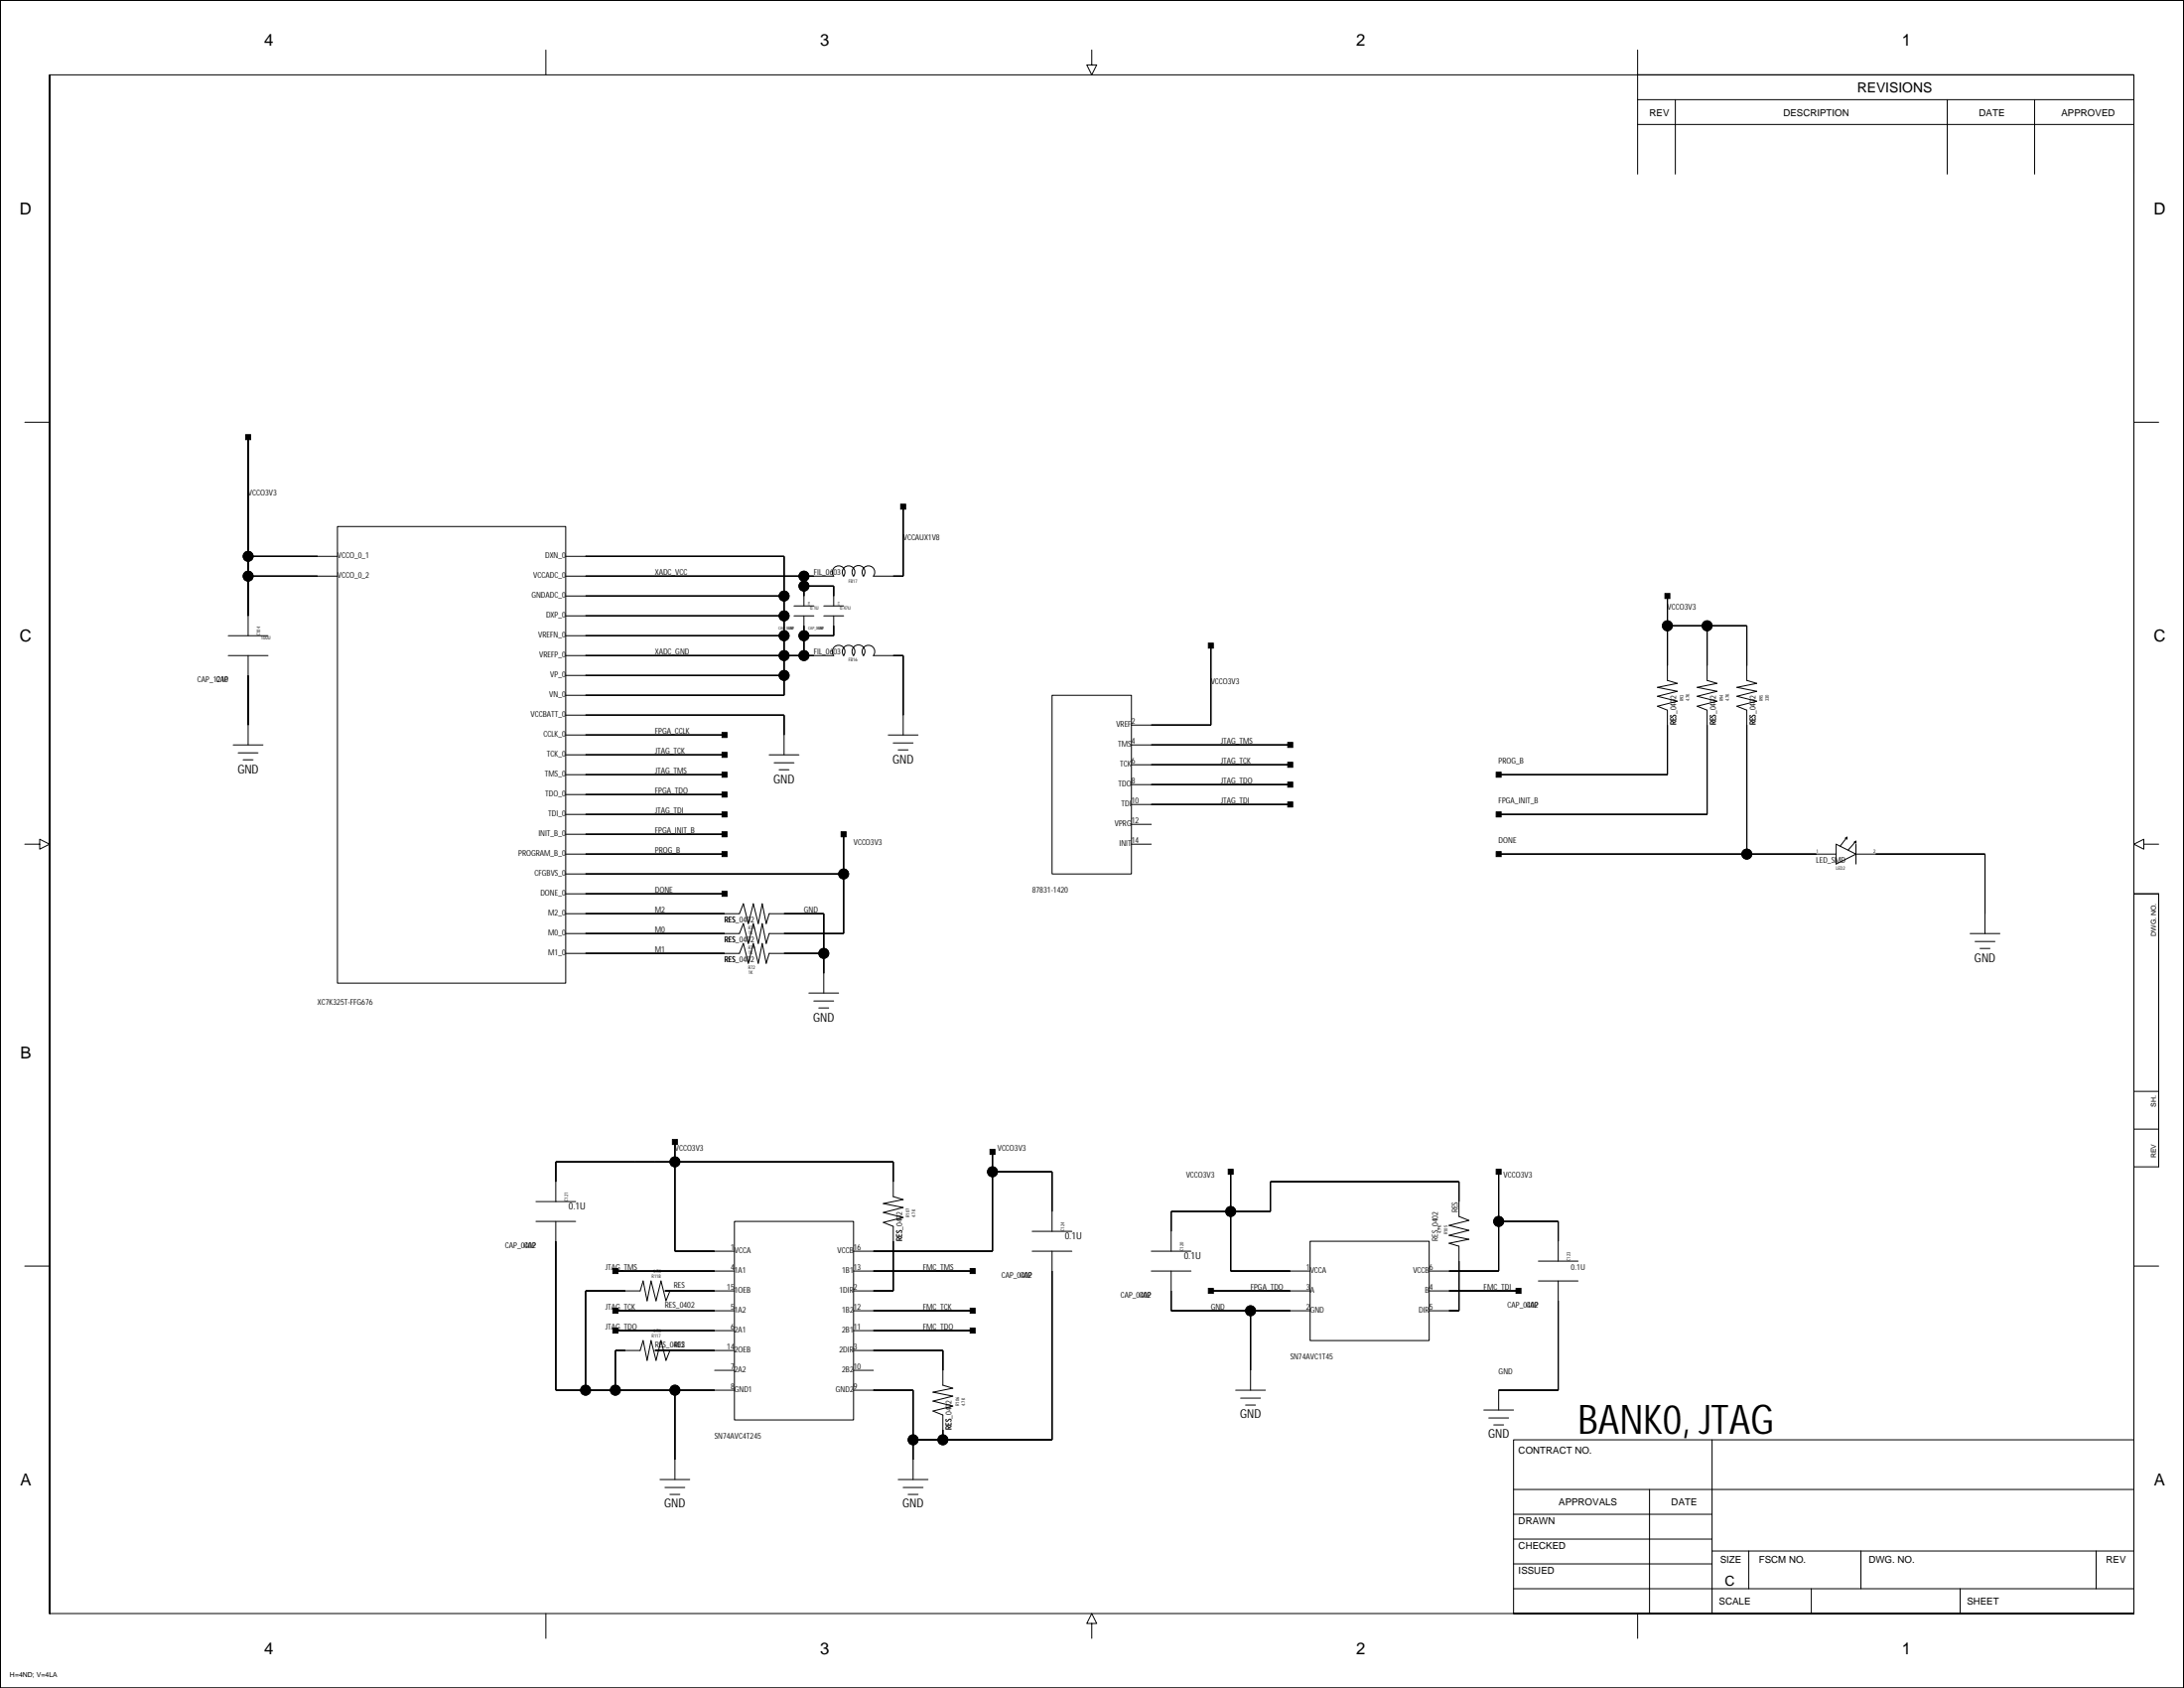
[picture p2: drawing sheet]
<svg xmlns="http://www.w3.org/2000/svg" width="559mm" height="432mm" viewBox="0 0 559 432" stroke-linecap="round" stroke-linejoin="round" font-family="sans-serif">
<g fill="none" stroke="#000" stroke-width=".25">
<path d="M0 .1h558.7v431.7h-558.7zM0 .1v431.7v-431.7h558.7v431.7h-558.7M12.7 19.1v393.7v-393.7h533.3v393.7h-533.3M139.7 12.8v6.3M279.3 12.8v3.8h-1.2l1.2 2.5 1.3-2.5h-1.3M419 19.1h127v25.4M419 12.8v31.7M419 31.8h127M419 25.5h127M428.7 25.5v19M498.2 25.5v19M520.6 25.5v19"/>
<path d="M6.3 108h6.4M63.5 111.8v50.8M546 108h6.3M86.3 134.7h58.4v116.8h-58.4zM231.1 129.6v17.8h-7.6a1.63 1.63 0 0 0-.2-2.2 1.63 1.63 0 0 0-2.2 0 1.63 1.63 0 0 0-.2 2.2 1.66 1.66 0 0 0-.1-2.3 1.66 1.66 0 0 0-2.3 0 1.66 1.66 0 0 0-.1 2.3 1.63 1.63 0 0 0-.2-2.2 1.63 1.63 0 0 0-2.2 0 1.63 1.63 0 0 0-.1 2.2 1.63 1.63 0 0 0-.2-2.2 1.63 1.63 0 0 0-2.2 0 1.63 1.63 0 0 0-.2 2.2h-68.6M63.5 142.3h22.8M63.5 147.4h22.8M144.7 142.3h55.9v35.6h-55.9M144.7 152.5h55.9M144.7 157.5h55.9M203.2 157.5h5M203.2 155h5"/>
<path d="M205.7 147.4v7.6M205.7 157.5v10.2M205.7 149.9h7.6v5.1M210.8 157.5h5.1M210.8 155h5.1M213.3 157.5v5.1h-7.6M426.6 152.5v21.5l2.6 .8-5.1 1 5.1 1-5.1 1.3 5.1 1.3-5.1 1.3 2.5 1v16.5h-43.1M58.4 162.6h10.2M58.4 167.7h10.2M63.5 167.7v22.9M144.7 167.7h68.6a1.63 1.63 0 0 1 .2-2.2 1.63 1.63 0 0 1 2.2 0 1.63 1.63 0 0 1 .2 2.2 1.63 1.63 0 0 1 .1-2.2 1.63 1.63 0 0 1 2.2 0 1.63 1.63 0 0 1 .2 2.2 1.66 1.66 0 0 1 .1-2.3 1.66 1.66 0 0 1 2.3 0 1.66 1.66 0 0 1 .1 2.3 1.63 1.63 0 0 1 .2-2.2 1.63 1.63 0 0 1 2.2 0 1.63 1.63 0 0 1 .2 2.2h7.6v20.3M144.7 162.6h55.9"/>
<path d="M144.7 172.8h55.9M269.2 177.9h20.3v45.7h-20.3zM309.8 165.2v20.3h-20.3M426.6 160.1h20.3v13.9l2.6 .8-5.1 1 5.1 1-5.1 1.3 5.1 1.3-5.1 1.3 2.5 1v36.8M436.8 160.1v13.9l2.5 .8-5.1 1 5.1 1-5.1 1.3 5.1 1.3-5.1 1.3 2.6 1v26.6h-53.3M59.7 190.6h7.6M60.9 192.6h5.1M62.2 194.4h2.6M144.7 182.9h55.9v10.2M144.7 188h40.7M144.7 193.1h40.7M144.7 198.2h40.7"/>
<path d="M196.8 193.1h7.6M198.1 195.1h5.1M199.3 196.9h2.6M227.3 188h7.6M228.5 190h5.1M229.8 191.8h2.6M289.5 190.6h40.6M289.5 195.6h40.6M6.3 215.9h3.9v1.3l2.5-1.3-2.5-1.2v1.2M144.7 203.3h40.7M144.7 208.3h40.7M144.7 213.4h40.7"/>
<path d="M144.7 218.5h40.7M215.9 213.4v25.4h-19.1l-.8 2.5-1-5-1 5-1.3-5-1.2 5-1.3-5-1 2.5h-44.5M289.5 200.7h40.6M289.5 205.8h40.6M289.5 210.9h5.1M289.5 215.9h5.1M383.5 218.5h86.3M469.8 215.9l5.1 2.6-5.1 2.5zM472.6 214.2v.5M472.6 214.2l-.5 .2M472.6 214.2l-1.8 2.3M474.9 218.5h33v20.3"/>
<path d="M474.9 215.2v.5M474.9 215.9v5.1M474.9 215.2l-.5 .2M474.9 215.2l-2.1 2.3M548.5 215.9v1.3l-2.5-1.3 2.5-1.2v1.2h3.8M144.7 228.6h40.7M144.7 223.6h71.2M144.7 233.7h44.5l1-2.5 1.3 5.1 1.2-5.1 1.3 5.1 1-5.1 1 5.1 .8-2.6h14v20.3M504.1 238.8h7.6M546 228.6h6.3v69.9h-6.3zM546 228.6h6.3M144.7 243.9h44.5l1-2.6 1.3 5.1 1.2-5.1 1.3 5.1 1-5.1 1 5.1 .8-2.5h14"/>
<path d="M207 254h7.6M208.2 256.1h5.1M209.5 257.8h2.5M505.3 240.8h5.1M506.6 242.6h2.6M546 279.2h6.3M172.7 292.1v28h15.2M253.9 294.7v25.4h-35.5M253.9 299.7h15.3v15.3M314.9 299.7v25.4h20.3M383.5 299.7v25.4h-17.8M546 288.8h6.3"/>
<path d="M137.1 312.4h10.2M137.1 307.4h10.2M142.2 307.4v-10.2h86.3v8.9l2.6 .8-5.1 1 5.1 1-5.1 1.3 5.1 1.2-5.1 1.3 2.5 1v16.5h-10.1M142.2 312.4v43.2h45.7M187.9 312.4h30.5v50.8h-30.5zM264.1 315h10.2M335.2 317.5h30.5v25.4h-30.5zM383.5 312.4h15.2v10.2M6.3 323.9h6.4M157.4 325.1h30.5M157.4 335.3h30.5M170.1 330.2h17.8"/>
<path d="M171.4 330.2l-1 2.6-1.3-5.1-1.2 5.1-1.3-5.1-1 5.1-1-5.1-.8 2.5h-14v25.4M218.4 325.1h30.5M218.4 335.3h30.5M264.1 320.1h10.2M269.2 320.1v48.2h-35.6M294.6 320.1h10.1M294.6 325.1h10.1M299.7 325.1v10.2h35.5M299.7 320.1v-10.2h25.3v-7.6h48.3v8.9l2.5 1-5 1.3 5 1.2-5 1.3 5 1-5 1 2.5 .8v16.5h-7.6M309.8 330.2h25.4M320 335.3v20.3M365.7 330.2h22.8"/>
<path d="M393.6 327.7h10.2M393.6 322.6h10.2M398.7 327.7v27.9h-15.2v5.1M546 323.9h6.3M157.4 340.4h30.5M167.6 345.5h20.3M171.4 345.5l-1 2.5-1.3-5.1-1.2 5.1-1.3-5.1-1 5.1-1-5.1-.8 2.6h-6.4v10.1M172.7 355.6v22.9M182.8 350.5h5.1M218.4 340.4h30.5M218.4 345.5h22.8v8.8l2.6 .8-5.1 1 5.1 1-5.1 1.3 5.1 1.3-5.1 1.3 2.5 1v6.3M218.4 350.5h5.1"/>
<path d="M218.4 355.6h15.2v22.9M316.2 355.6h7.6M317.4 357.6h5.1M318.7 359.4h2.5M383.5 355.6h.1M168.9 378.5h7.6M229.8 378.5h7.6M379.6 360.7h7.7M380.9 362.7h5.1M382.2 364.5h2.5M438.1 368.3v44.5M170.1 380.5h5.1"/>
<path d="M171.4 382.3h2.6M231.1 380.5h5.1M232.4 382.3h2.5M387.3 381h158.7M387.3 393.7h50.8M387.3 387.4h50.8M422.1 381v31.8M438.1 396.8h107.9M447.4 396.8v9.6M476.1 396.8v9.6M536.3 396.8v9.6M139.7 412.8v6.3"/>
<path d="M279.3 415.3h-1.2l1.2-2.5 1.3 2.5h-1.3v3.8M387.3 412.8h158.7h-158.7v-44.5h158.7v44.5M387.3 406.4h158.7M387.3 400.1h50.8M419 412.8v6.3M463.4 406.4v6.4M501.5 406.4v6.4"/>
<circle cx="63.5" cy="142.3" r="1.27"/>
<circle cx="63.5" cy="147.4" r="1.27"/>
<circle cx="200.6" cy="152.5" r="1.27"/>
<circle cx="200.6" cy="157.5" r="1.27"/>
<circle cx="205.7" cy="149.9" r="1.27"/>
<circle cx="205.7" cy="147.4" r="1.27"/>
<circle cx="200.6" cy="167.7" r="1.27"/>
<circle cx="200.6" cy="162.6" r="1.27"/>
<circle cx="200.6" cy="172.8" r="1.27"/>
<circle cx="205.7" cy="167.7" r="1.27"/>
<circle cx="205.7" cy="162.6" r="1.27"/>
<circle cx="426.6" cy="160.1" r="1.27"/>
<circle cx="436.8" cy="160.1" r="1.27"/>
<circle cx="446.9" cy="218.5" r="1.27"/>
<circle cx="215.9" cy="223.6" r="1.27"/>
<circle cx="210.8" cy="243.9" r="1.27"/>
<circle cx="172.7" cy="297.2" r="1.27"/>
<circle cx="253.9" cy="299.7" r="1.27"/>
<circle cx="314.9" cy="309.9" r="1.27"/>
<circle cx="383.5" cy="312.4" r="1.27"/>
<circle cx="320" cy="335.3" r="1.27"/>
<circle cx="149.8" cy="355.6" r="1.27"/>
<circle cx="157.4" cy="355.6" r="1.27"/>
<circle cx="172.7" cy="355.6" r="1.27"/>
<circle cx="233.6" cy="368.3" r="1.27"/>
<circle cx="241.2" cy="368.3" r="1.27"/>
</g>
<g fill="#000" stroke="#000" stroke-width=".25">
<path d="M62.9 111.2h1.2v1.3h-1.2z" fill-rule="evenodd"/>
<path d="M63.5 111.8v30.5z" fill-rule="evenodd"/>
<path d="M230.5 129h1.2v1.2h-1.2z" fill-rule="evenodd"/>
<path d="M231.1 129.6v17.8z" fill-rule="evenodd"/>
<path d="M63.5 147.4v10.1z" fill-rule="evenodd"/>
<path d="M63.5 142.3v5.1z" fill-rule="evenodd"/>
<path d="M63.5 147.4h17.8z" fill-rule="evenodd"/>
<path d="M63.5 142.3h17.8z" fill-rule="evenodd"/>
<path d="M200.6 157.5v5.1z" fill-rule="evenodd"/>
<path d="M149.8 142.3h50.8z" fill-rule="evenodd"/>
<path d="M200.6 142.3v10.2z" fill-rule="evenodd"/>
<path d="M149.8 152.5h50.8z" fill-rule="evenodd"/>
<path d="M200.6 152.5v5z" fill-rule="evenodd"/>
<path d="M149.8 157.5h50.8z" fill-rule="evenodd"/>
<path d="M205.7 149.9v2.6z" fill-rule="evenodd"/>
<path d="M205.7 147.4v2.5z" fill-rule="evenodd"/>
<path d="M149.8 147.4h55.9z" fill-rule="evenodd"/>
<path d="M205.7 147.4h2.5z" fill-rule="evenodd"/>
<path d="M213.3 149.9v2.6z" fill-rule="evenodd"/>
<path d="M205.7 149.9h7.6z" fill-rule="evenodd"/>
<path d="M228.5 147.4h2.6z" fill-rule="evenodd"/>
<path d="M426 151.8h1.3v1.3h-1.3z" fill-rule="evenodd"/>
<path d="M426.6 152.5v7.6z" fill-rule="evenodd"/>
<path d="M63.5 172.8v12.7z" fill-rule="evenodd"/>
<path d="M200.6 167.7v5.1z" fill-rule="evenodd"/>
<path d="M149.8 172.8h50.8z" fill-rule="evenodd"/>
<path d="M149.8 177.9h50.8z" fill-rule="evenodd"/>
<path d="M200.6 172.8v5.1z" fill-rule="evenodd"/>
<path d="M200.6 162.6v5.1z" fill-rule="evenodd"/>
<path d="M149.8 162.6h50.8z" fill-rule="evenodd"/>
<path d="M149.8 167.7h50.8z" fill-rule="evenodd"/>
<path d="M205.7 162.6v5.1z" fill-rule="evenodd"/>
<path d="M205.7 160.1v2.5z" fill-rule="evenodd"/>
<path d="M200.6 167.7h5.1z" fill-rule="evenodd"/>
<path d="M205.7 167.7h2.5z" fill-rule="evenodd"/>
<path d="M213.3 160.1v2.5z" fill-rule="evenodd"/>
<path d="M205.7 162.6h7.6z" fill-rule="evenodd"/>
<path d="M228.5 167.7h2.6z" fill-rule="evenodd"/>
<path d="M231.1 167.7v15.2z" fill-rule="evenodd"/>
<path d="M309.2 164.5h1.2v1.3h-1.2z" fill-rule="evenodd"/>
<path d="M309.8 165.2v20.3z" fill-rule="evenodd"/>
<path d="M426.6 160.1v10.1z" fill-rule="evenodd"/>
<path d="M436.8 160.1v10.1z" fill-rule="evenodd"/>
<path d="M426.6 160.1h10.2z" fill-rule="evenodd"/>
<path d="M446.9 160.1v10.1z" fill-rule="evenodd"/>
<path d="M436.8 160.1h10.1z" fill-rule="evenodd"/>
<path d="M184.7 187.4h1.3v1.3h-1.3z" fill-rule="evenodd"/>
<path d="M184.7 197.5h1.3v1.3h-1.3z" fill-rule="evenodd"/>
<path d="M184.7 192.5h1.3v1.2h-1.3z" fill-rule="evenodd"/>
<path d="M149.8 188h35.6z" fill-rule="evenodd"/>
<path d="M149.8 198.2h35.6z" fill-rule="evenodd"/>
<path d="M149.8 193.1h35.6z" fill-rule="evenodd"/>
<path d="M149.8 182.9h50.8z" fill-rule="evenodd"/>
<path d="M200.6 182.9v5.1z" fill-rule="evenodd"/>
<path d="M294.6 185.5h15.2z" fill-rule="evenodd"/>
<path d="M329.5 189.9h1.3v1.3h-1.3z" fill-rule="evenodd"/>
<path d="M329.5 195h1.3v1.3h-1.3z" fill-rule="evenodd"/>
<path d="M294.6 190.6h35.5z" fill-rule="evenodd"/>
<path d="M294.6 195.6h35.5z" fill-rule="evenodd"/>
<path d="M382.8 197.5h1.3v1.3h-1.3z" fill-rule="evenodd"/>
<path d="M383.5 198.2h43.1z" fill-rule="evenodd"/>
<path d="M426.6 185.5v12.7z" fill-rule="evenodd"/>
<path d="M436.8 185.5v22.8z" fill-rule="evenodd"/>
<path d="M446.9 185.5v33z" fill-rule="evenodd"/>
<path d="M184.7 217.9h1.3v1.2h-1.3z" fill-rule="evenodd"/>
<path d="M184.7 207.7h1.3v1.3h-1.3z" fill-rule="evenodd"/>
<path d="M184.7 212.8h1.3v1.2h-1.3z" fill-rule="evenodd"/>
<path d="M184.7 202.6h1.3v1.3h-1.3z" fill-rule="evenodd"/>
<path d="M149.8 218.5h35.6z" fill-rule="evenodd"/>
<path d="M149.8 208.3h35.6z" fill-rule="evenodd"/>
<path d="M149.8 213.4h35.6z" fill-rule="evenodd"/>
<path d="M149.8 203.3h35.6z" fill-rule="evenodd"/>
<path d="M215.2 212.8h1.3v1.2h-1.3z" fill-rule="evenodd"/>
<path d="M215.9 213.4v10.2z" fill-rule="evenodd"/>
<path d="M329.5 205.2h1.3v1.2h-1.3z" fill-rule="evenodd"/>
<path d="M329.5 200.1h1.3v1.2h-1.3z" fill-rule="evenodd"/>
<path d="M294.6 205.8h35.5z" fill-rule="evenodd"/>
<path d="M294.6 200.7h35.5z" fill-rule="evenodd"/>
<path d="M382.8 217.9h1.3v1.2h-1.3z" fill-rule="evenodd"/>
<path d="M382.8 207.7h1.3v1.3h-1.3z" fill-rule="evenodd"/>
<path d="M383.5 208.3h53.3z" fill-rule="evenodd"/>
<path d="M383.5 218.5h63.4z" fill-rule="evenodd"/>
<path d="M446.9 218.5h17.8z" fill-rule="evenodd"/>
<path d="M507.9 218.5v15.2z" fill-rule="evenodd"/>
<path d="M480 218.5h27.9z" fill-rule="evenodd"/>
<path d="M184.7 228h1.3v1.3h-1.3z" fill-rule="evenodd"/>
<path d="M149.8 238.8h35.6z" fill-rule="evenodd"/>
<path d="M149.8 233.7h35.6z" fill-rule="evenodd"/>
<path d="M149.8 228.6h35.6z" fill-rule="evenodd"/>
<path d="M210.8 233.7v10.2z" fill-rule="evenodd"/>
<path d="M200.6 233.7h10.2z" fill-rule="evenodd"/>
<path d="M149.8 223.6h66.1z" fill-rule="evenodd"/>
<path d="M215.9 223.6v15.2z" fill-rule="evenodd"/>
<path d="M200.6 238.8h15.3z" fill-rule="evenodd"/>
<path d="M149.8 243.9h35.6z" fill-rule="evenodd"/>
<path d="M200.6 243.9h10.2z" fill-rule="evenodd"/>
<path d="M210.8 243.9v5.1z" fill-rule="evenodd"/>
<path d="M142.2 297.2v5.1z" fill-rule="evenodd"/>
<path d="M142.2 297.2h20.3z" fill-rule="evenodd"/>
<path d="M162.5 297.2h5.1z" fill-rule="evenodd"/>
<path d="M172 291.5h1.3v1.3h-1.3z" fill-rule="evenodd"/>
<path d="M167.6 297.2h5.1z" fill-rule="evenodd"/>
<path d="M172.7 297.2v22.9z" fill-rule="evenodd"/>
<path d="M172.7 292.1v5.1z" fill-rule="evenodd"/>
<path d="M228.5 297.2v5.1z" fill-rule="evenodd"/>
<path d="M172.7 297.2h55.8z" fill-rule="evenodd"/>
<path d="M253.3 294h1.3v1.3h-1.3z" fill-rule="evenodd"/>
<path d="M253.9 294.7v5z" fill-rule="evenodd"/>
<path d="M253.9 299.7v20.4z" fill-rule="evenodd"/>
<path d="M269.2 299.7v10.2z" fill-rule="evenodd"/>
<path d="M253.9 299.7h15.3z" fill-rule="evenodd"/>
<path d="M314.9 299.7v10.2z" fill-rule="evenodd"/>
<path d="M383.5 299.7v12.7z" fill-rule="evenodd"/>
<path d="M142.2 317.5v38.1z" fill-rule="evenodd"/>
<path d="M228.5 317.5v12.7z" fill-rule="evenodd"/>
<path d="M299.7 309.9v5.1z" fill-rule="evenodd"/>
<path d="M314.3 299.1h1.2v1.3h-1.2z" fill-rule="evenodd"/>
<path d="M299.7 309.9h15.2z" fill-rule="evenodd"/>
<path d="M314.9 309.9v15.2z" fill-rule="evenodd"/>
<path d="M325 302.3v7.6z" fill-rule="evenodd"/>
<path d="M314.9 309.9h10.1z" fill-rule="evenodd"/>
<path d="M373.3 302.3v5.1z" fill-rule="evenodd"/>
<path d="M325 302.3h48.3z" fill-rule="evenodd"/>
<path d="M382.8 299.1h1.3v1.3h-1.3z" fill-rule="evenodd"/>
<path d="M383.5 312.4v12.7z" fill-rule="evenodd"/>
<path d="M398.7 312.4v5.1z" fill-rule="evenodd"/>
<path d="M383.5 312.4h15.2z" fill-rule="evenodd"/>
<path d="M149.8 330.2v25.4z" fill-rule="evenodd"/>
<path d="M156.8 324.5h1.3v1.3h-1.3z" fill-rule="evenodd"/>
<path d="M156.8 334.7h1.3v1.2h-1.3z" fill-rule="evenodd"/>
<path d="M149.8 330.2h10.2z" fill-rule="evenodd"/>
<path d="M170.1 330.2h5.1z" fill-rule="evenodd"/>
<path d="M172.7 320.1h10.1z" fill-rule="evenodd"/>
<path d="M157.4 325.1h25.4z" fill-rule="evenodd"/>
<path d="M157.4 335.3h25.4z" fill-rule="evenodd"/>
<path d="M170.1 330.2h12.7z" fill-rule="evenodd"/>
<path d="M223.5 330.2h5z" fill-rule="evenodd"/>
<path d="M248.2 334.7h1.3v1.2h-1.3z" fill-rule="evenodd"/>
<path d="M248.2 324.5h1.3v1.3h-1.3z" fill-rule="evenodd"/>
<path d="M223.5 335.3h25.4z" fill-rule="evenodd"/>
<path d="M223.5 325.1h25.4z" fill-rule="evenodd"/>
<path d="M223.5 320.1h30.4z" fill-rule="evenodd"/>
<path d="M269.2 325.1v43.2z" fill-rule="evenodd"/>
<path d="M299.7 330.2v5.1z" fill-rule="evenodd"/>
<path d="M309.2 329.6h1.2v1.3h-1.2z" fill-rule="evenodd"/>
<path d="M320 335.3v15.2z" fill-rule="evenodd"/>
<path d="M299.7 335.3h20.3z" fill-rule="evenodd"/>
<path d="M314.9 325.1h15.2z" fill-rule="evenodd"/>
<path d="M320 335.3h10.1z" fill-rule="evenodd"/>
<path d="M309.8 330.2h20.3z" fill-rule="evenodd"/>
<path d="M373.3 322.6v12.7z" fill-rule="evenodd"/>
<path d="M370.8 335.3h2.5z" fill-rule="evenodd"/>
<path d="M370.8 325.1h12.7z" fill-rule="evenodd"/>
<path d="M387.9 329.6h1.3v1.3h-1.3z" fill-rule="evenodd"/>
<path d="M370.8 330.2h17.7z" fill-rule="evenodd"/>
<path d="M398.7 332.8v22.8z" fill-rule="evenodd"/>
<path d="M142.2 355.6h7.6z" fill-rule="evenodd"/>
<path d="M156.8 339.7h1.3v1.3h-1.3z" fill-rule="evenodd"/>
<path d="M157.4 345.5v10.1z" fill-rule="evenodd"/>
<path d="M149.8 355.6h7.6z" fill-rule="evenodd"/>
<path d="M157.4 345.5h2.6z" fill-rule="evenodd"/>
<path d="M157.4 355.6h15.3z" fill-rule="evenodd"/>
<path d="M172.7 355.6v17.8z" fill-rule="evenodd"/>
<path d="M167.6 345.5h7.6z" fill-rule="evenodd"/>
<path d="M157.4 340.4h25.4z" fill-rule="evenodd"/>
<path d="M172.7 355.6h10.1z" fill-rule="evenodd"/>
<path d="M167.6 345.5h15.2z" fill-rule="evenodd"/>
<path d="M233.6 355.6v12.7z" fill-rule="evenodd"/>
<path d="M223.5 355.6h10.1z" fill-rule="evenodd"/>
<path d="M241.2 345.5v5z" fill-rule="evenodd"/>
<path d="M223.5 345.5h17.7z" fill-rule="evenodd"/>
<path d="M248.2 339.7h1.3v1.3h-1.3z" fill-rule="evenodd"/>
<path d="M223.5 340.4h25.4z" fill-rule="evenodd"/>
<path d="M383.5 355.6h15.2z" fill-rule="evenodd"/>
<path d="M233.6 368.3v5.1z" fill-rule="evenodd"/>
<path d="M241.2 365.8v2.5z" fill-rule="evenodd"/>
<path d="M233.6 368.3h7.6z" fill-rule="evenodd"/>
<path d="M241.2 368.3h28z" fill-rule="evenodd"/>
<circle cx="63.5" cy="142.3" r="1.27"/>
<circle cx="63.5" cy="147.4" r="1.27"/>
<circle cx="200.6" cy="152.5" r="1.27"/>
<circle cx="200.6" cy="157.5" r="1.27"/>
<circle cx="205.7" cy="149.9" r="1.27"/>
<circle cx="205.7" cy="147.4" r="1.27"/>
<circle cx="200.6" cy="167.7" r="1.27"/>
<circle cx="200.6" cy="162.6" r="1.27"/>
<circle cx="200.6" cy="172.8" r="1.27"/>
<circle cx="205.7" cy="167.7" r="1.27"/>
<circle cx="205.7" cy="162.6" r="1.27"/>
<circle cx="426.6" cy="160.1" r="1.27"/>
<circle cx="436.8" cy="160.1" r="1.27"/>
<circle cx="446.9" cy="218.5" r="1.27"/>
<circle cx="215.9" cy="223.6" r="1.27"/>
<circle cx="210.8" cy="243.9" r="1.27"/>
<circle cx="172.7" cy="297.2" r="1.27"/>
<circle cx="253.9" cy="299.7" r="1.27"/>
<circle cx="314.9" cy="309.9" r="1.27"/>
<circle cx="383.5" cy="312.4" r="1.27"/>
<circle cx="320" cy="335.3" r="1.27"/>
<circle cx="149.8" cy="355.6" r="1.27"/>
<circle cx="157.4" cy="355.6" r="1.27"/>
<circle cx="172.7" cy="355.6" r="1.27"/>
<circle cx="233.6" cy="368.3" r="1.27"/>
<circle cx="241.2" cy="368.3" r="1.27"/>
</g>
<text font-size="10.4" x="403.8" y="366.7">BANK0, JTAG</text>
<g font-size="4.2">
<text x="67.6" y="11.8">4</text>
<text x="209.8" y="11.8">3</text>
<text x="347" y="11.8">2</text>
<text x="486.6" y="11.8">1</text>
<text x="5.1" y="54.9">D</text>
<text x="551" y="54.9">D</text>
<text x="5.1" y="164.1">C</text>
<text x="551" y="164.1">C</text>
<text x="5.2" y="270.8">B</text>
<text x="5.2" y="380">A</text>
<text x="551.2" y="380">A</text>
<text x="67.6" y="423.2">4</text>
<text x="209.8" y="423.2">3</text>
<text x="347" y="423.2">2</text>
<text x="486.6" y="423.2">1</text>
</g>
<g font-size="3.5">
<text x="475.2" y="23.7">REVISIONS</text>
<text x="441.4" y="405.5">C</text>
</g>
<g font-size="3.1">
<text x="60.8" y="197.8">GND</text>
<text x="228.4" y="195.2">GND</text>
<text x="197.9" y="200.3">GND</text>
<text x="505.2" y="246">GND</text>
<text x="208.1" y="261.2">GND</text>
<text x="317.3" y="362.8">GND</text>
<text x="380.8" y="367.9">GND</text>
<text x="170" y="385.7">GND</text>
<text x="230.9" y="385.7">GND</text>
</g>
<g font-size="2.5">
<text x="422.1" y="29.7">REV</text>
<text x="456.3" y="29.7">DESCRIPTION</text>
<text x="506.4" y="29.7">DATE</text>
<text x="527.4" y="29.7">APPROVED</text>
<text x="145.5" y="309.4">0.1U</text>
<text x="272.5" y="317">0.1U</text>
<text x="303" y="322.1">0.1U</text>
<text x="388.5" y="371.7">CONTRACT NO.</text>
<text x="388.5" y="389.8">DRAWN</text>
<text x="398.8" y="384.9">APPROVALS</text>
<text x="427.6" y="384.9">DATE</text>
<text x="388.5" y="396.1">CHECKED</text>
<text x="440.1" y="399.7">SIZE</text>
<text x="450" y="399.7">FSCM NO.</text>
<text x="478.1" y="399.7">DWG. NO.</text>
<text x="538.9" y="399.7">REV</text>
<text x="388.5" y="402.5">ISSUED</text>
<text x="439.8" y="410.3">SCALE</text>
<text x="503.3" y="410.3">SHEET</text>
</g>
<g font-size="2.1">
<text x="63.5" y="126.8">VCCO3V3</text>
<text x="86.3" y="142.9">VCCO_0_1</text>
<text x="139.5" y="142.9">DXN_0</text>
<text x="231.1" y="138.2">VCCAUX1V8</text>
<text x="86.3" y="148">VCCO_0_2</text>
<text x="136.5" y="148">VCCADC_0</text>
<text x="167.6" y="147.1">XADC_VCC</text>
<text x="208.2" y="147.1">FIL_0603</text>
<text x="136" y="153">GNDADC_0</text>
<text x="426.6" y="156">VCCO3V3</text>
<text x="139.7" y="158.1">DXP_0</text>
<text x="137.7" y="163.2">VREFN_0</text>
<text x="167.6" y="167.4">XADC_GND</text>
<text x="208.2" y="167.4">FIL_0603</text>
<text x="138" y="168.3">VREFP_0</text>
<text x="140.8" y="173.3">VP_0</text>
<text x="50.5" y="174.5">CAP_1210</text>
<text x="55.3" y="174.5">CAP</text>
<text x="140.5" y="178.4">VN_0</text>
<text x="309.8" y="175">VCCO3V3</text>
<text x="135.8" y="183.5">VCCBATT_0</text>
<text x="289.5" y="185.2">2</text>
<text x="428.9" y="185.5" transform="rotate(-90 428.9 185.5)">RES</text>
<text x="428.9" y="185.5" transform="rotate(-90 428.9 185.5)">RES_0402</text>
<text x="439" y="185.5" transform="rotate(-90 439 185.5)">RES</text>
<text x="439" y="185.5" transform="rotate(-90 439 185.5)">RES_0402</text>
<text x="449.2" y="185.5" transform="rotate(-90 449.2 185.5)">RES_0402</text>
<text x="139" y="188.6">CCLK_0</text>
<text x="167.6" y="187.7">FPGA_CCLK</text>
<text x="285.6" y="186">VREF</text>
<text x="286.1" y="191.1">TMS</text>
<text x="289.5" y="190.2">4</text>
<text x="312.3" y="190.2">JTAG_TMS</text>
<text x="139.9" y="193.7">TCK_0</text>
<text x="167.6" y="197.9">JTAG_TMS</text>
<text x="167.6" y="192.8">JTAG_TCK</text>
<text x="286.6" y="196.2">TCK</text>
<text x="289.5" y="195.3">6</text>
<text x="312.3" y="195.3">JTAG_TCK</text>
<text x="383.5" y="195.3">PROG_B</text>
<text x="139.4" y="198.7">TMS_0</text>
<text x="139.5" y="203.8">TDO_0</text>
<text x="167.6" y="202.9">FPGA_TDO</text>
<text x="286.1" y="201.3">TDO</text>
<text x="289.5" y="200.4">8</text>
<text x="312.3" y="200.4">JTAG_TDO</text>
<text x="140.3" y="208.9">TDI_0</text>
<text x="167.6" y="208">JTAG_TDI</text>
<text x="286.9" y="206.4">TDI</text>
<text x="289.5" y="205.5">10</text>
<text x="312.3" y="205.5">JTAG_TDI</text>
<text x="383.5" y="205.5">FPGA_INIT_B</text>
<text x="137.8" y="214">INIT_B_0</text>
<text x="167.6" y="213.1">FPGA_INIT_B</text>
<text x="285.2" y="211.4">VPRG</text>
<text x="289.5" y="215.6">14</text>
<text x="289.5" y="210.6">12</text>
<text x="383.5" y="215.6">DONE</text>
<text x="132.7" y="219.1">PROGRAM_B_0</text>
<text x="167.6" y="218.2">PROG_B</text>
<text x="218.4" y="216.3">VCCO3V3</text>
<text x="286.4" y="216.5">INIT</text>
<text x="464.7" y="220.7">LED_SMD</text>
<text x="136.8" y="224.1">CFGBVS_0</text>
<text x="138.3" y="229.2">DONE_0</text>
<text x="167.6" y="233.4">M2</text>
<text x="167.6" y="228.3">DONE</text>
<text x="205.7" y="233.4">GND</text>
<text x="264.1" y="228.3">87831-1420</text>
<text x="140.3" y="234.3">M2_0</text>
<text x="140.3" y="239.4">M0_0</text>
<text x="167.6" y="238.5">M0</text>
<text x="185.4" y="235.9">RES_0402</text>
<text x="185.4" y="235.9">RES</text>
<text x="140.3" y="244.5">M1_0</text>
<text x="167.6" y="243.6">M1</text>
<text x="185.4" y="241">RES_0402</text>
<text x="185.4" y="241">RES</text>
<text x="185.4" y="246.1">RES_0402</text>
<text x="81.3" y="257.1">XC7K325T-FFG676</text>
<text x="172.7" y="294.4">VCCO3V3</text>
<text x="255.2" y="294.4">VCCO3V3</text>
<text x="303.5" y="301.3">VCCO3V3</text>
<text x="384.7" y="301.3">VCCO3V3</text>
<text x="373" y="310.2" transform="rotate(-90 373 310.2)">RES</text>
<text x="230.8" y="317.5" transform="rotate(-90 230.8 317.5)">RES</text>
<text x="230.8" y="317.5" transform="rotate(-90 230.8 317.5)">RES_0402</text>
<text x="367.9" y="317.5" transform="rotate(-90 367.9 317.5)">RES_0402</text>
<text x="129.3" y="319.2">CAP_0402</text>
<text x="134" y="319.2">CAP</text>
<text x="187" y="319.7">1</text>
<text x="187.9" y="320.6">VCCA</text>
<text x="214.3" y="320.6">VCCB</text>
<text x="218.4" y="319.7">16</text>
<text x="154.9" y="324.8">JTAG_TMS</text>
<text x="172.4" y="329.4">RES</text>
<text x="186" y="329.9">15</text>
<text x="187" y="324.8">4</text>
<text x="187.9" y="325.7">1A1</text>
<text x="215.4" y="325.7">1B1</text>
<text x="218.4" y="329.9">2</text>
<text x="218.4" y="324.8">13</text>
<text x="236.2" y="324.8">FMC_TMS</text>
<text x="256.2" y="326.8">CAP_0402</text>
<text x="261" y="326.8">CAP</text>
<text x="320" y="329.9">FPGA_TDO</text>
<text x="334.2" y="324.8">1</text>
<text x="334.2" y="329.9">3</text>
<text x="335.2" y="325.7">VCCA</text>
<text x="361.5" y="325.7">VCCB</text>
<text x="365.7" y="324.8">6</text>
<text x="365.7" y="329.9">4</text>
<text x="379.6" y="329.9">FMC_TDI</text>
<text x="402" y="324.8">0.1U</text>
<text x="154.9" y="335">JTAG_TCK</text>
<text x="170.1" y="334.5">RES_0402</text>
<text x="187" y="335">5</text>
<text x="187.9" y="330.8">1OEB</text>
<text x="187.9" y="335.9">1A2</text>
<text x="214.8" y="330.8">1DIR</text>
<text x="215.4" y="335.9">1B2</text>
<text x="218.4" y="335">12</text>
<text x="236.2" y="335">FMC_TCK</text>
<text x="286.7" y="331.9">CAP_0402</text>
<text x="291.5" y="331.9">CAP</text>
<text x="309.8" y="335">GND</text>
<text x="334.2" y="335">2</text>
<text x="335.2" y="330.8">A</text>
<text x="335.2" y="335.9">GND</text>
<text x="363" y="335.9">DIR</text>
<text x="364.6" y="330.8">B</text>
<text x="365.7" y="335">5</text>
<text x="385.7" y="334.5">CAP_0402</text>
<text x="390.5" y="334.5">CAP</text>
<text x="154.9" y="340.1">JTAG_TDO</text>
<text x="187" y="340.1">6</text>
<text x="187.9" y="340.9">2A1</text>
<text x="215.4" y="340.9">2B1</text>
<text x="218.4" y="340.1">11</text>
<text x="236.2" y="340.1">FMC_TDO</text>
<text x="167.6" y="344.6">RES_0402</text>
<text x="172.4" y="344.6">RES</text>
<text x="186" y="345.1">14</text>
<text x="187.9" y="346">2OEB</text>
<text x="214.8" y="346">2DIR</text>
<text x="218.4" y="345.1">3</text>
<text x="330.1" y="347.7">SN74AVC1T45</text>
<text x="187" y="350.2">7</text>
<text x="187.9" y="351.1">2A2</text>
<text x="215.4" y="351.1">2B2</text>
<text x="218.4" y="350.2">10</text>
<text x="383.5" y="351.5">GND</text>
<text x="187" y="355.3">8</text>
<text x="187.9" y="356.2">GND1</text>
<text x="213.8" y="356.2">GND2</text>
<text x="218.4" y="355.3">9</text>
<text x="243.5" y="365.8" transform="rotate(-90 243.5 365.8)">RES_0402</text>
<text x="243.5" y="365.8" transform="rotate(-90 243.5 365.8)">RES</text>
<text x="182.8" y="368">SN74AVC4T245</text>
</g>
<g font-size="1.8">
<text x="551.7" y="239.5" transform="rotate(-90 551.7 239.5)">DWG. NO.</text>
<text x="551.7" y="283.2" transform="rotate(-90 551.7 283.2)">SH.</text>
<text x="551.7" y="296.2" transform="rotate(-90 551.7 296.2)">REV</text>
<text x="2.5" y="428.9">H=4ND; V=4LA</text>
</g>
<g font-size="1.2">
<text x="217.1" y="149">FB17</text>
<text x="207.3" y="156">0.1U</text>
<text x="215" y="156">0.47U</text>
<text x="66.6" y="162.6" transform="rotate(-90 66.6 162.6)">C104</text>
<text x="66.8" y="163.6">100U</text>
<text x="217.1" y="169.3">FB16</text>
<text x="430.8" y="179.4" transform="rotate(-90 430.8 179.4)">R93</text>
<text x="432.3" y="179.4" transform="rotate(-90 432.3 179.4)">4.7K</text>
<text x="440.9" y="179.4" transform="rotate(-90 440.9 179.4)">R94</text>
<text x="442.5" y="179.4" transform="rotate(-90 442.5 179.4)">4.7K</text>
<text x="451.1" y="179.4" transform="rotate(-90 451.1 179.4)">R95</text>
<text x="452.6" y="179.4" transform="rotate(-90 452.6 179.4)">330</text>
<text x="464.7" y="218.3">1</text>
<text x="479.4" y="218.3">2</text>
<text x="469.8" y="222.6">LED2</text>
<text x="191.5" y="237.9">R74</text>
<text x="191.5" y="239.1">1K</text>
<text x="191.5" y="244.1">1K</text>
<text x="191.5" y="242.9">R79</text>
<text x="191.5" y="249.2">1K</text>
<text x="191.5" y="248">R72</text>
<text x="145.3" y="307.4" transform="rotate(-90 145.3 307.4)">C121</text>
<text x="232.7" y="311.4" transform="rotate(-90 232.7 311.4)">R107</text>
<text x="234.2" y="311.4" transform="rotate(-90 234.2 311.4)">4.7K</text>
<text x="272.3" y="315" transform="rotate(-90 272.3 315)">C124</text>
<text x="368.8" y="315.5" transform="rotate(-90 368.8 315.5)">4.7K</text>
<text x="370.3" y="315.8" transform="rotate(-90 370.3 315.8)">R105</text>
<text x="302.8" y="320.1" transform="rotate(-90 302.8 320.1)">C120</text>
<text x="401.8" y="322.6" transform="rotate(-90 401.8 322.6)">C123</text>
<text x="166.8" y="326.9">R118</text>
<text x="167.1" y="325.7">4.7K</text>
<text x="167.1" y="341">4.7K</text>
<text x="166.8" y="342.2">R117</text>
<text x="245.4" y="359.7" transform="rotate(-90 245.4 359.7)">R106</text>
<text x="246.9" y="359.7" transform="rotate(-90 246.9 359.7)">4.7K</text>
</g>
<g font-size="1">
<text x="199.2" y="160.9">CAP_0402</text>
<text x="201.6" y="160.9">CAP</text>
<text x="206.8" y="160.9">CAP_0402</text>
<text x="209.2" y="160.9">CAP</text>
</g>
<g font-size=".6">
<text x="207.3" y="155" transform="rotate(-90 207.3 155)">C108</text>
<text x="214.9" y="155" transform="rotate(-90 214.9 155)">C110</text>
</g>
</svg>
